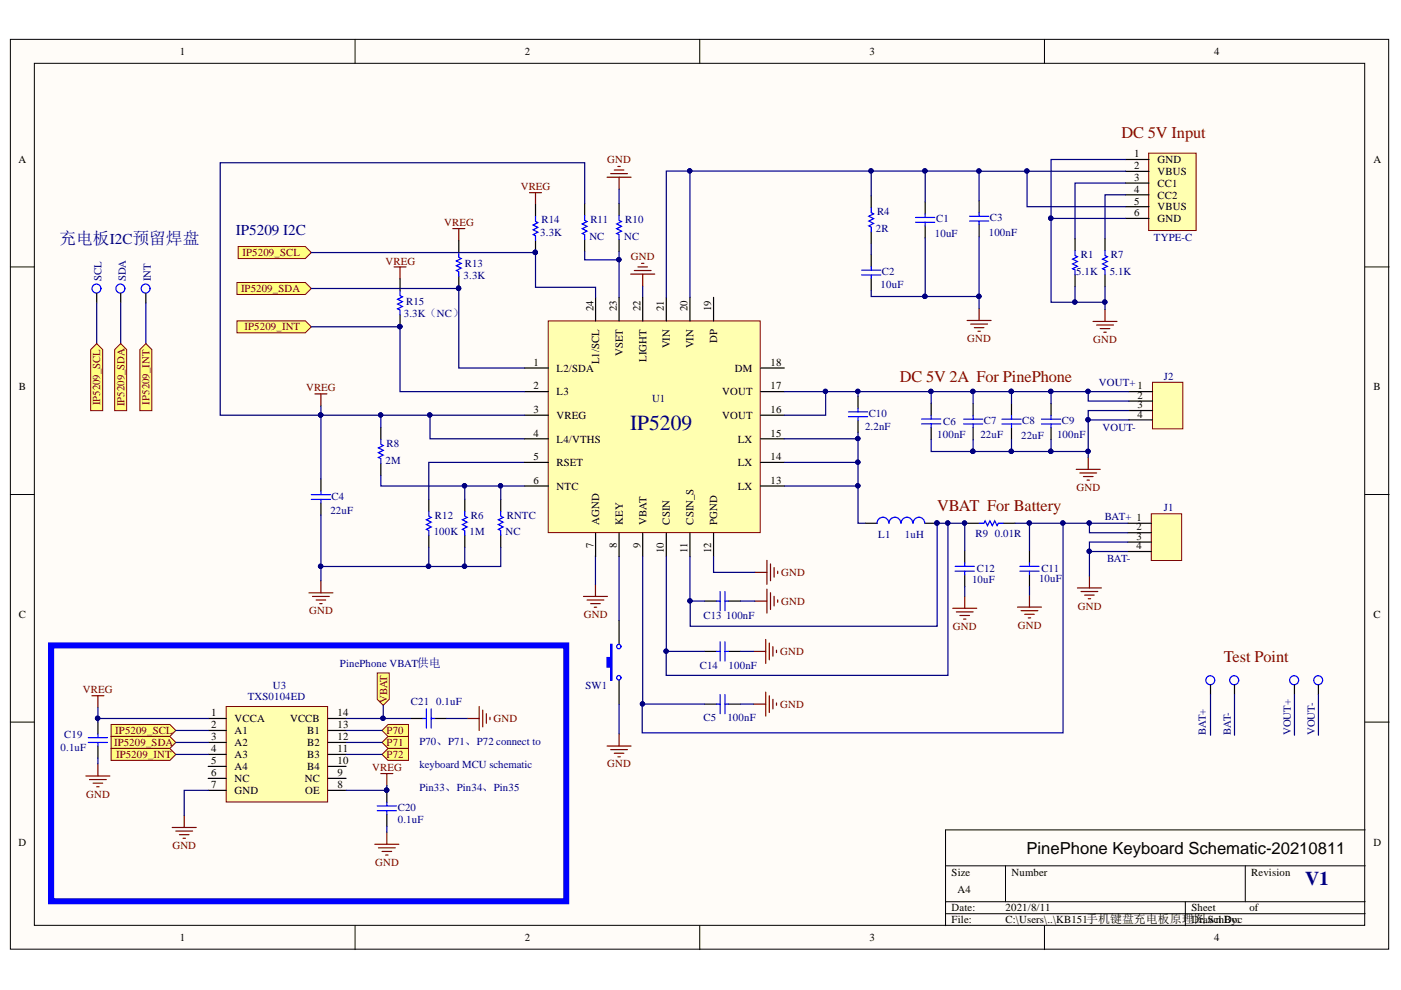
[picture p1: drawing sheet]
<svg xmlns="http://www.w3.org/2000/svg" width="297mm" height="210mm" viewBox="0 0 297 210" stroke-linecap="round" stroke-linejoin="round" font-family="sans-serif">
<g fill="#fffcf8" stroke="#000" stroke-width=".21">
<path d="M2.2 8.3h292.2v192.9h-292.2z"/>
<path d="M7.3 13.4h282v182.8h-282z"/>
</g>
<g fill="none" stroke="#000" stroke-width=".21">
<path d="M75.3 8.3v5.1M148.4 8.3v5.1M221.4 8.3v5.1M2.2 56.6h5.1M289.4 56.6h5.1M2.2 104.8h5.1M289.4 104.8h5.1M2.2 153.1h5.1M289.4 153.1h5.1M289.4 176h-88.9v20.3M75.3 196.3v5M148.4 196.3v5"/>
<path d="M200.5 183.6h88.9M200.5 191.2h88.9M200.5 193.7h88.9M213.2 183.6v7.6M221.4 196.3v5M251.3 191.2v5.1M264 183.6v7.6"/>
</g>
<path d="M184.7 41.5v2.6M184.7 49.2v2.5M184.7 54v2.5M184.7 59.1v2.5M196.2 42.8v2.5M196.2 47.9v2.5M207.6 42.6v2.5M207.6 47.6v2.6" fill="none" stroke="#000" stroke-width=".25"/>
<g fill="none" stroke="#00f" stroke-width=".25">
<path d="M182.7 57.3h4M182.7 58.3h4M184.7 44.1v1l.5 .2-1 .6 1 .5-1 .5 1 .5-1 .5 .5 .2v1.1M184.7 56.5v.8M184.7 58.3v.8M194.1 46.1h4.1M194.1 47.1h4.1M196.2 45.3v.8M196.2 47.1v.8M205.6 45.9h4M205.6 46.9h4M207.6 45.1v.8"/>
<path d="M207.6 46.9v.7"/>
</g>
<path d="M205.1 67.9h5M205.8 68.7h3.6M206.6 69.5h2M207.3 70.2h.5M207.6 65.4v2.5M231.7 68.2h5.1M232.5 68.9h3.6M233.3 69.7h2M234 70.4h.5M234.3 65.6v2.6" fill="none" stroke="#800000" stroke-width=".25"/>
<path d="M244.3 81.1h6.5v9.8h-6.5z" fill="#ffffb0" stroke="#800000" stroke-width=".21"/>
<g fill="none" stroke="#000" stroke-width=".25">
<path d="M181.9 84v2.6M181.9 89.1v2.5M206.3 85.6v2.5M206.3 90.7v2.5M214.5 85.6v2.5M214.5 90.7v2.5M222.8 85.6v2.5M222.8 90.7v2.5M239.4 83h5M239.4 85h5M239.4 87h5M239.4 89h5"/>
<path d="M131.3 131.5v5.1M131.3 144.2v5.1"/>
</g>
<g fill="none" stroke="#00f" stroke-width=".25">
<path d="M179.9 88.3h4.1M179.9 87.3h4.1M181.9 86.6v.7M181.9 88.3v.8M204.3 88.9h4.1M204.3 89.9h4.1M206.3 88.1v.8M206.3 89.9v.8M212.4 88.9h4.1M212.4 89.9h4.1M214.5 88.1v.8M214.5 89.9v.8"/>
<path d="M220.8 88.9h4.1M220.8 89.9h4.1M222.8 88.1v.8M222.8 89.9v.8"/>
</g>
<path d="M228.2 99.5h5.1M230.7 97v2.5M228.9 100.3h3.6M229.7 101h2M230.5 101.8h.5M123.7 126.5h5.1M124.5 127.2h3.5M125.2 128h2.1M126 128.7h.5M126.2 123.9v2.6" fill="none" stroke="#800000" stroke-width=".25"/>
<path d="M129.5 136.6h.2v7.6h-.2v-2.8h-.8v-2h.8z" fill-rule="evenodd" fill="#00f"/>
<g fill="none" stroke="#00f" stroke-width=".25">
<path d="M188.4 110.9a1.23 1.23 0 0 0-1.2-1.2 1.23 1.23 0 0 0-1.2 1.2M191 110.9a1.23 1.23 0 0 0-1.3-1.2 1.23 1.23 0 0 0-1.2 1.2M193.5 110.9a1.22 1.22 0 0 0-1.2-1.2 1.22 1.22 0 0 0-1.2 1.2M194.9 109.7a1.22 1.22 0 0 0-1.3 1.2M204.5 119.3v.8M129.5 136.6h.2v7.6h-.2v-2.8h-.8v-2h.8zM202.5 121.1h4.1M202.5 120.1h4.1M204.5 121.1v.8"/>
<circle cx="131.2" cy="137.1" r=".46"/>
<circle cx="131.2" cy="143.7" r=".46"/>
</g>
<path d="M202 129h5.1M202.8 129.7h3.5M203.5 130.5h2.1M204.3 131.3h.5M204.5 126.4v2.6M128.7 158.2h5.1M129.5 158.9h3.5M130.2 159.7h2.1M131.3 155.6v2.6M131 160.5h.5" fill="none" stroke="#800000" stroke-width=".25"/>
<path d="M183.4 110.9h2.6M204.5 116.8v2.5M204.5 121.9v2.5" fill="none" stroke="#000" stroke-width=".25"/>
<path d="M244.1 108.9h6.4v9.9h-6.4z" fill="#ffffb0" stroke="#800000" stroke-width=".21"/>
<g fill="none" stroke="#000" stroke-width=".25">
<path d="M124 43.2v2.5M124 50.8v2.5M131.3 43.2v2.5M131.3 50.8v2.5M227.9 50.6v2.6M227.9 58.2v2.6M234.3 50.6v2.6M234.3 58.2v2.6M80.7 90.7v2.5M80.7 98.3v2.5M68 101.6v2.5M68 106.7v2.5"/>
<path d="M90.9 105.9v2.5M90.9 113.5v2.5M98.5 105.9v2.5M98.5 113.5v2.5M106.2 105.9v2.5M106.2 113.5v2.5M205.1 110.9h2.5M212.7 110.9h2.5M218.3 116.8v2.5M239.1 110.9h5M239.1 112.9h5M239.1 114.9h5"/>
<path d="M239.1 116.9h5M149.4 138.1h2.5M154.5 138.1h2.5M218.3 121.9v2.5M256.7 145.3v2M261.7 145.3v2M274.4 145.3v2M279.5 145.3v2"/>
</g>
<g fill="none" stroke="#800000" stroke-width=".25">
<path d="M128.7 37.6h5.1M129.5 36.8h3.5M130.2 36.1h2.1M131 35.3h.5M131.3 37.6v2.5M65.5 125.7h5.1M66.3 126.5h3.5M67 127.2h2.1M67.8 128h.5M68 123.2v2.5M215.7 128.7h5.1M216.5 129.5h3.5"/>
<path d="M217.3 130.2h2M218 131h.5M218.3 126.2v2.5M228.4 124.7h5.1M229.2 125.4h3.6M230 126.2h2M230.7 126.9h.5M231 122.1v2.6"/>
</g>
<g fill="none" stroke="#00f" stroke-width=".25">
<path d="M124 45.7v1l.5 .3-1 .5 1 .5-1 .5 1 .5-1 .5 .5 .3v1M131.3 45.7v1l.5 .3-1.1 .5 1.1 .5-1.1 .5 1.1 .5-1.1 .5 .6 .3v1M227.9 53.2v1l.5 .2-1 .5 1 .6-1 .5 1 .5-1 .5 .5 .2v1M234.3 53.2v1l.5 .2-1 .5 1 .6-1 .5 1 .5-1 .5 .5 .2v1M80.7 93.2v1l.6 .3-1.1 .5 1.1 .5-1.1 .5 1.1 .5-1.1 .5 .5 .3v1M66 104.9h4.1M66 105.9h4.1M68 104.1v.8M68 105.9v.8M90.9 108.4v1l.5 .3-1 .5 1 .5-1 .5 1 .5-1 .5 .5 .3v1M98.5 108.4v1l.5 .3-1 .5 1 .5-1 .5 1 .5-1 .5 .5 .3v1M106.2 108.4v1l.5 .3-1 .5 1 .5-1 .5 1 .5-1 .5 .5 .3v1"/>
<path d="M207.6 110.9h1l.3-.5 .5 1.1 .5-1.1 .5 1.1 .5-1.1 .5 1.1 .3-.6h1M218.3 119.3v.8M151.9 138.1h.8M152.7 136.1v4M153.7 136.1v4M153.7 138.1h.8M216.2 120.1h4.1M216.2 121.1h4.1M218.3 121.1v.8"/>
<circle cx="256.6" cy="144.2" r=".95"/>
<circle cx="261.7" cy="144.2" r=".95"/>
<circle cx="274.4" cy="144.2" r=".95"/>
<circle cx="279.5" cy="144.2" r=".95"/>
</g>
<path d="M243.5 32.5h10.1v16.4h-10.1z" fill="#ffffb0" stroke="#800000" stroke-width=".21"/>
<path d="M238.6 33.8h5M238.6 36.3h5M238.6 38.8h5M238.6 41.3h5M238.6 43.8h5M238.6 46.3h5" fill="none" stroke="#000" stroke-width=".25"/>
<path d="M133.7 58.1h5.1M134.5 57.4h3.5M135.2 56.6h2.1M136 55.8h.5M136.3 58.1v2.6" fill="none" stroke="#800000" stroke-width=".25"/>
<g fill="none" stroke="#000080" stroke-width=".25">
<path d="M196.2 36.3v6.5M207.6 36.3v6.3M217.8 36.3v7.5h20.8M238.6 33.8h-15.8v12.5M238.6 38.8h-10.7v11.8M238.6 36.3h-53.9v5.2M124 53.3v1.8h7.3M131.3 53.3v9.7M131.3 40.1v3.1M184.7 51.7v2.3M196.2 50.4v12.5M207.6 50.2v15.2"/>
<path d="M238.6 41.3h-4.3v9.3M238.6 46.3h-15.8v17.8h5.1M136.3 60.7v2.3M184.7 61.6v1.3h22.9M227.9 60.8v3.3h6.4v-3.3M234.3 64.1v1.5M80.7 88v2.7M91.2 88v5h20.1M111.3 98h-20.4v7.9M206.3 93.2v2.5h8.2v-2.5M214.5 83h16.2v2h8.7M214.5 83h-8.2v2.6"/>
<path d="M214.5 83v2.6M222.8 93.2v2.5h-8.3M222.8 83v2.6M230.7 83h8.7M68 109.2v14M80.7 100.8v2.2h30.6M90.9 116v4.1M98.5 116v4.1h7.7v-4.1M98.5 103v2.9M106.2 103v2.9M126.2 117.8v6.1M131.3 118v13.5"/>
<path d="M68 120.1h30.5M131.3 149.3v6.3M256.7 147.3v8.6M261.7 147.3v8.6M274.4 147.3v8.6M279.5 147.3v8.6"/>
</g>
<g fill="#000080" stroke="#000080" stroke-width=".21">
<circle cx="196.1" cy="36.2" r=".46"/>
<circle cx="196.1" cy="62.8" r=".47"/>
<circle cx="207.5" cy="62.8" r=".46"/>
<circle cx="214.4" cy="83" r=".46"/>
<circle cx="222.8" cy="83" r=".46"/>
<circle cx="214.4" cy="95.7" r=".46"/>
<circle cx="222.8" cy="95.7" r=".47"/>
<circle cx="131.2" cy="55" r=".46"/>
<circle cx="68" cy="120.1" r=".46"/>
<circle cx="90.9" cy="120.1" r=".46"/>
<circle cx="98.5" cy="120.1" r=".46"/>
<circle cx="207.5" cy="36.3" r=".46"/>
<circle cx="80.7" cy="88" r=".46"/>
<circle cx="106.1" cy="103" r=".46"/>
<circle cx="98.5" cy="103" r=".46"/>
<circle cx="91.1" cy="88" r=".46"/>
<circle cx="230.7" cy="83" r=".46"/>
<circle cx="222.8" cy="46.3" r=".47"/>
<circle cx="217.7" cy="36.3" r=".46"/>
<circle cx="234.2" cy="64" r=".46"/>
<circle cx="227.9" cy="64" r=".46"/>
<circle cx="206.3" cy="83" r=".46"/>
<circle cx="184.7" cy="36.2" r=".46"/>
<circle cx="206.3" cy="95.7" r=".47"/>
</g>
<path d="M116.2 68h45v44.9h-45z" fill="#ffffb0" stroke="#800000" stroke-width=".21"/>
<g fill="none" stroke="#000" stroke-width=".25">
<path d="M111.3 78h5M126.3 63v5M131.3 63v5M136.3 63v5M141.3 63v5M146.3 63v5M151.3 63v5M161.3 78h5M111.3 83h5M111.3 88h5M111.3 93h5M111.3 98h5"/>
<path d="M161.3 83h5M161.3 88h5M161.3 93h5M161.3 98h5M197.4 85.5v2.6M197.4 90.6v2.6M111.3 103h5M126.3 113v5M131.3 113v5M136.3 113v5M141.3 113v5M146.3 113v5"/>
<path d="M151.3 113v5M161.3 103h5M149.4 127.4h2.5M154.5 127.4h2.5M149.4 149.3h2.5M154.5 149.3h2.5"/>
</g>
<g fill="none" stroke="#000080" stroke-width=".25">
<path d="M146.3 36.3h-5v26.7M184.7 36.3h-38.4v26.7M111.3 88h-43.3v13.6M166.3 83h40M175.1 83v5h-8.8M181.9 91.6v1.4h-15.6M181.9 98v5h-15.6M181.9 93v5h-15.6M181.9 83v1M197.4 93.2v2.5h8.9M197.4 83v2.5M230.7 95.7v1.3"/>
<path d="M239.4 89h-8.7v6.7h-7.9M239.4 87h-8.7v2M136.3 118v31.3h13.1M141.3 118v20.1h8.1M146.3 118v9.4h3.1M151.3 118v3.4h8.8M181.9 103v7.9h1.5M201 110.9v32.3h-59.8l.1-5.1M204.5 110.9h-5.8v21.9h-52.4v-5.4M205.1 110.9h-.6v5.9M215.2 110.9h23.9M218.3 110.9v5.9"/>
<path d="M225.4 110.9v44.5h-89.2l.1-6.1M231 110.9v2h8.1M239.1 114.9h-8.1v2M239.1 116.9h-8.1v5.2M157 127.4h3.1M157 138.1h2.8M204.5 124.4v2M218.3 124.4v1.8M157 149.3h2.8"/>
</g>
<g fill="#000080" stroke="#000080" stroke-width=".21">
<circle cx="146.2" cy="36.2" r=".46"/>
<circle cx="184.7" cy="36.2" r=".46"/>
<circle cx="175" cy="83" r=".46"/>
<circle cx="222.8" cy="95.7" r=".47"/>
<circle cx="230.7" cy="95.7" r=".46"/>
<circle cx="230.7" cy="89" r=".46"/>
<circle cx="181.9" cy="83" r=".46"/>
<circle cx="197.4" cy="83" r=".46"/>
<circle cx="206.3" cy="83" r=".46"/>
<circle cx="181.9" cy="93" r=".46"/>
<circle cx="181.9" cy="103" r=".46"/>
<circle cx="181.9" cy="98" r=".46"/>
<circle cx="230.9" cy="116.9" r=".46"/>
<circle cx="230.9" cy="110.9" r=".46"/>
<circle cx="146.3" cy="127.4" r=".46"/>
<circle cx="141.2" cy="138.1" r=".46"/>
<circle cx="136.2" cy="149.2" r=".46"/>
<circle cx="200.9" cy="110.9" r=".46"/>
<circle cx="225.3" cy="110.9" r=".46"/>
<circle cx="204.5" cy="110.9" r=".46"/>
<circle cx="218.2" cy="110.9" r=".46"/>
<circle cx="206.3" cy="95.7" r=".47"/>
<circle cx="91.1" cy="88" r=".46"/>
<circle cx="80.7" cy="88" r=".46"/>
<circle cx="68" cy="88" r=".46"/>
</g>
<path d="M195.4 89.9h4.1M195.4 88.8h4.1M197.4 88.1v.7M197.4 89.9v.7M151.9 127.4h.8M152.7 125.4v4.1M153.7 125.4v4.1M153.7 127.4h.8M151.9 149.3h.8M152.7 147.3v4M153.7 147.3v4M153.7 149.3h.8" fill="none" stroke="#00f" stroke-width=".25"/>
<g fill="none" stroke="#800000" stroke-width=".25">
<path d="M96 48.5h2.5M97.3 48.5v2.5M112.3 40.9h2.5M113.5 40.9v2.5M66.8 83.5h2.5M68 83.5v2.6M162.6 118.8v5.1M163.4 119.6v3.5M159.8 138.1h2.5M160.1 121.4h2.5M160.1 127.4h2.5M162.3 135.6v5.1"/>
<path d="M162.6 124.9v5.1M163.1 136.3v3.6M163.4 125.7v3.5M163.9 137.1v2M164.1 120.3v2.1M164.1 126.4v2.1M164.6 137.9v.5M164.9 121.1v.5M164.9 127.2v.5M159.8 149.3h2.5M162.3 146.7v5.1M163.1 147.5v3.6"/>
<path d="M163.9 148.3v2M164.6 149v.5"/>
</g>
<path d="M10.8 136.8h109.2v54.3h-109.2z" fill="none" stroke="#00f" stroke-width="1.3"/>
<g fill="#ffff80" stroke="#800000" stroke-width=".21">
<path d="M50.5 52.3h14.2l1.3 1.2-1.3 1.3h-14.2z" fill-rule="evenodd"/>
<path d="M50.2 59.9h14.5l1.3 1.3-1.3 1.2h-14.5z" fill-rule="evenodd"/>
<path d="M50.2 68h14.5l1.3 1.3-1.3 1.3h-14.5z" fill-rule="evenodd"/>
</g>
<path d="M97.3 51v2.5M97.3 58.6v2.6M113.5 43.4v2.5M113.5 51v2.5M20.5 62.2v2M25.6 62.2v2M30.9 62.2v2" fill="none" stroke="#000" stroke-width=".25"/>
<g fill="#000080" stroke="#000080" stroke-width=".21">
<circle cx="97.2" cy="61.1" r=".46"/>
<circle cx="113.5" cy="53.5" r=".46"/>
</g>
<g fill="none" stroke="#00f" stroke-width=".25">
<path d="M97.3 53.5v1.1l.5 .2-1 .5 1 .5-1 .5 1 .6-1 .5 .5 .2v1M113.5 45.9v1l.5 .3-1 .5 1 .5-1 .5 1 .5-1 .5 .5 .3v1"/>
<circle cx="20.4" cy="61.2" r=".95"/>
<circle cx="25.5" cy="61.2" r=".95"/>
<circle cx="30.9" cy="61.2" r=".95"/>
</g>
<path d="M20.5 64.2v8.6M25.6 64.2v8.6M30.9 64.2v8.6" fill="none" stroke="#000080" stroke-width=".25"/>
<g fill="#ffff80" stroke="#800000" stroke-width=".21">
<path d="M19.2 74.1l1.3-1.3 1.3 1.3v13h-2.6z" fill-rule="evenodd"/>
<path d="M24.3 74.1l1.3-1.3 1.3 1.3v13h-2.6z" fill-rule="evenodd"/>
<path d="M29.7 74.1l1.2-1.3 1.3 1.3v13h-2.5z" fill-rule="evenodd"/>
</g>
<path d="M48 149.8h21.5v20.2h-21.5z" fill="#ffffb0" stroke="#800000" stroke-width=".21"/>
<g fill="none" stroke="#000" stroke-width=".25">
<path d="M44.1 152.3h3.9M44.1 154.9h3.9M44.1 157.4h3.9M44.1 160h3.9M69.6 152.3h3.8M69.6 154.9h3.8M69.6 157.4h3.8M69.6 160h3.8M44.1 162.5h3.9M44.1 165h3.9M44.1 167.6h3.9M69.6 162.5h3.8"/>
<path d="M69.6 165h3.8M69.6 167.6h3.8"/>
</g>
<path d="M36.5 175.4h5.1M37.3 176.2h3.5M38 177h2.1M38.8 177.7h.5M39.1 172.9v2.5" fill="none" stroke="#800000" stroke-width=".25"/>
<path d="M80 142.7h2.5v5.6l-1.2 1.2-1.3-1.2z" fill-rule="evenodd" fill="#ffff80" stroke="#800000" stroke-width=".21"/>
<path d="M19.5 147.5h2.5M20.8 147.5v2.6" fill="none" stroke="#800000" stroke-width=".25"/>
<g fill="#ffff80" stroke="#800000" stroke-width=".21">
<path d="M23.6 153.6h12.4l1.3 1.3-1.3 1.2h-12.4z" fill-rule="evenodd"/>
<path d="M23.6 156.1h12.4l1.3 1.3-1.3 1.3h-12.4z" fill-rule="evenodd"/>
<path d="M23.6 158.7h12.4l1.3 1.3-1.3 1.2h-12.4z" fill-rule="evenodd"/>
</g>
<path d="M37.3 154.9h6.8M37.3 157.4h6.8M37.3 160h6.8" fill="none" stroke="#000080" stroke-width=".25"/>
<g fill="#ffff80" stroke="#800000" stroke-width=".21">
<path d="M81 157.4l1.3-1.3h4.3v2.6h-4.3z" fill-rule="evenodd"/>
<path d="M81 160l1.3-1.3h4.3v2.5h-4.3z" fill-rule="evenodd"/>
<path d="M81 154.9l1.3-1.3h4.3v2.5h-4.3z" fill-rule="evenodd"/>
</g>
<g fill="none" stroke="#000080" stroke-width=".25">
<path d="M66 53.5h47.5v7.4h12.8v2.1M124 43.2v-8.7h-77.3v53.5h21.3v-1.9M66 61.2h31.3v16.8h14M66 69.3h18.8v13.7h26.5M20.8 150.1v2.2M44.1 152.3h-23.3v.8M73.4 152.3h13.7M73.4 154.9h7.6M73.4 157.4h7.6M73.4 160h7.6M81.3 149.5v2.8M94.7 152.3h4.3"/>
<path d="M20.8 160.7v1.3M44.1 167.6h-5v5.3M82 166.6v1h-8.6M82 175.2v1.3"/>
</g>
<g fill="none" stroke="#800000" stroke-width=".25">
<path d="M83.5 56.6h2.6M84.8 56.6v2.5M99 152.3h2.6M101.6 149.8v5.1M102.4 150.6v3.5M103.1 151.3v2.1M103.9 152.1v.5M18.2 164.5h5.1M19 165.3h3.5M19.7 166h2.1M20.5 166.8h.5M20.8 162v2.5"/>
<path d="M79.5 179h5.1M80.2 179.8h3.6M80.7 164h2.6M82 164v2.6M82 176.5v2.5M81 180.5h2M81.8 181.3h.5"/>
</g>
<path d="M84.8 59.1v2.6M84.8 66.8v2.5M20.8 153.1v2.5M20.8 158.2v2.5M87.1 152.3h2.5M92.2 152.3h2.5M82 167.6v2.5M82 172.7v2.5" fill="none" stroke="#000" stroke-width=".25"/>
<g fill="none" stroke="#00f" stroke-width=".25">
<path d="M84.8 61.7v1l.5 .2-1 .6 1 .5-1 .5 1 .5-1 .5 .5 .2v1.1M18.7 157.4h4.1M18.7 156.4h4.1M20.8 155.6v.8M20.8 157.4v.8M89.6 152.3h.8M90.4 150.3v4.1M91.4 150.3v4.1M91.4 152.3h.8M80 171.9h4.1M80 170.9h4.1M82 170.1v.8"/>
<path d="M82 171.9v.8"/>
</g>
<g fill="#000080" stroke="#000080" stroke-width=".21">
<circle cx="82" cy="167.5" r=".46"/>
<circle cx="81.2" cy="152.3" r=".46"/>
<circle cx="84.8" cy="69.2" r=".46"/>
<circle cx="68" cy="88" r=".46"/>
<circle cx="113.5" cy="53.5" r=".46"/>
<circle cx="97.2" cy="61.1" r=".46"/>
<circle cx="20.7" cy="152.3" r=".46"/>
</g>
<text font-size="4.6" fill="#000080" x="133.6" y="91.1">IP5209</text>
<text font-size="4.1" fill="#000080" x="276.7" y="187.7">V1</text>
<text font-size="3.6" fill="#000080" x="12.6" y="51.8">充电板I2C预留焊盘</text>
<g font-size="3.5" fill="#980000">
<text x="237.8" y="29.2">DC 5V Input</text>
<text x="190.8" y="81">DC 5V 2A For PinePhone</text>
<text x="198.7" y="108.4">VBAT For Battery</text>
<text x="259.5" y="140.4">Test Point</text>
</g>
<text font-size="3.5" x="217.6" y="181.1">PinePhone Keyboard Schematic-20210811</text>
<text font-size="3.2" fill="#000080" x="50" y="49.8">IP5209 I2C</text>
<g font-size="2.3">
<text x="38.2" y="11.7">1</text>
<text x="111.2" y="11.7">2</text>
<text x="184.3" y="11.7">3</text>
<text x="257.4" y="11.7">4</text>
<text x="3.9" y="34.5">A</text>
<text x="240.4" y="33.3">1</text>
<text x="240.4" y="35.8">2</text>
<text x="245.4" y="34.6">GND</text>
<text x="291.2" y="34.5">A</text>
<text x="240.4" y="38.3">3</text>
<text x="240.4" y="40.8">4</text>
<text x="245.4" y="37.1">VBUS</text>
<text x="245.4" y="39.6">CC1</text>
<text x="240.4" y="43.4">5</text>
<text x="240.4" y="45.8">6</text>
<text x="245.4" y="42.1">CC2</text>
<text x="245.4" y="44.6">VBUS</text>
<text x="245.4" y="47.1">GND</text>
<text x="125.8" y="66" transform="rotate(-90 125.8 66)">24</text>
<text x="130.8" y="66" transform="rotate(-90 130.8 66)">23</text>
<text x="135.8" y="66" transform="rotate(-90 135.8 66)">22</text>
<text x="140.8" y="66" transform="rotate(-90 140.8 66)">21</text>
<text x="145.8" y="66" transform="rotate(-90 145.8 66)">20</text>
<text x="150.8" y="66" transform="rotate(-90 150.8 66)">19</text>
<text x="113.1" y="77.5">1</text>
<text x="127.1" y="77.2" transform="rotate(-90 127.1 77.2)">L1/SCL</text>
<text x="132.1" y="75.6" transform="rotate(-90 132.1 75.6)">VSET</text>
<text x="137.1" y="76.7" transform="rotate(-90 137.1 76.7)">LIGHT</text>
<text x="142" y="73.9" transform="rotate(-90 142 73.9)">VIN</text>
<text x="147" y="73.9" transform="rotate(-90 147 73.9)">VIN</text>
<text x="152" y="72.8" transform="rotate(-90 152 72.8)">DP</text>
<text x="163.4" y="77.5">18</text>
<text x="4" y="82.8">B</text>
<text x="113.1" y="82.6">2</text>
<text x="118" y="78.8">L2/SDA</text>
<text x="118" y="83.9">L3</text>
<text x="153.1" y="83.9">VOUT</text>
<text x="155.8" y="78.8">DM</text>
<text x="163.4" y="82.6">17</text>
<text x="241.2" y="82.6">1</text>
<text x="291.2" y="82.8">B</text>
<text x="113.1" y="87.6">3</text>
<text x="118" y="88.8">VREG</text>
<text x="153.1" y="88.8">VOUT</text>
<text x="163.4" y="87.6">16</text>
<text x="241.2" y="84.5">2</text>
<text x="241.2" y="86.6">3</text>
<text x="241.2" y="88.6">4</text>
<text x="113.1" y="92.6">4</text>
<text x="118" y="93.8">L4/VTHS</text>
<text x="156.4" y="93.8">LX</text>
<text x="163.4" y="92.6">15</text>
<text x="113.1" y="97.5">5</text>
<text x="118" y="98.8">RSET</text>
<text x="156.4" y="98.8">LX</text>
<text x="163.4" y="97.5">14</text>
<text x="113.1" y="102.5">6</text>
<text x="118" y="103.8">NTC</text>
<text x="156.4" y="103.8">LX</text>
<text x="163.4" y="102.5">13</text>
<text x="127.1" y="111.2" transform="rotate(-90 127.1 111.2)">AGND</text>
<text x="132.1" y="111.2" transform="rotate(-90 132.1 111.2)">KEY</text>
<text x="137.1" y="111.2" transform="rotate(-90 137.1 111.2)">VBAT</text>
<text x="142" y="111.2" transform="rotate(-90 142 111.2)">CSIN</text>
<text x="147" y="111.2" transform="rotate(-90 147 111.2)">CSIN_S</text>
<text x="152" y="111.2" transform="rotate(-90 152 111.2)">PGND</text>
<text x="240.9" y="112.4">2</text>
<text x="125.8" y="116.2" transform="rotate(-90 125.8 116.2)">7</text>
<text x="130.8" y="116.2" transform="rotate(-90 130.8 116.2)">8</text>
<text x="135.8" y="116.2" transform="rotate(-90 135.8 116.2)">9</text>
<text x="140.8" y="117.3" transform="rotate(-90 140.8 117.3)">10</text>
<text x="145.8" y="117.2" transform="rotate(-90 145.8 117.2)">11</text>
<text x="150.8" y="117.3" transform="rotate(-90 150.8 117.3)">12</text>
<text x="240.9" y="114.5">3</text>
<text x="240.9" y="116.5">4</text>
<text x="4" y="131">C</text>
<text x="291.2" y="131">C</text>
<text x="44.8" y="151.8">1</text>
<text x="44.8" y="154.3">2</text>
<text x="49.7" y="153.1">VCCA</text>
<text x="49.7" y="155.6">A1</text>
<text x="61.5" y="153.1">VCCB</text>
<text x="65.1" y="155.6">B1</text>
<text x="71.6" y="151.8">14</text>
<text x="71.6" y="154.3">13</text>
<text x="44.8" y="156.9">3</text>
<text x="44.8" y="159.4">4</text>
<text x="44.8" y="162">5</text>
<text x="49.7" y="158.2">A2</text>
<text x="49.7" y="160.7">A3</text>
<text x="65.1" y="160.7">B3</text>
<text x="65.1" y="158.2">B2</text>
<text x="71.6" y="162">10</text>
<text x="71.6" y="159.4">11</text>
<text x="71.6" y="156.9">12</text>
<text x="44.8" y="164.6">6</text>
<text x="44.8" y="167.1">7</text>
<text x="49.7" y="163.3">A4</text>
<text x="49.7" y="165.8">NC</text>
<text x="64.6" y="165.8">NC</text>
<text x="65.1" y="163.3">B4</text>
<text x="71.6" y="164.6">9</text>
<text x="71.6" y="167.1">8</text>
<text x="49.7" y="168.4">GND</text>
<text x="64.7" y="168.4">OE</text>
<text x="3.9" y="179.3">D</text>
<text x="291.2" y="179.3">D</text>
<text x="201.8" y="185.6">Size</text>
<text x="214.5" y="185.6">Number</text>
<text x="265.3" y="185.6">Revision</text>
<text x="203" y="189.4">A4</text>
<text x="201.8" y="195.8">File:</text>
<text x="201.8" y="193.2">Date:</text>
<text x="213.2" y="195.8">C:\Users\..\KB151手机键盘充电板原理图.SchBy:</text>
<text x="213.2" y="193.2">2021/8/11</text>
<text x="252.6" y="193.2">Sheet</text>
<text x="252.6" y="195.8">Drawn Doc</text>
<text x="264.9" y="193.2">of</text>
<text x="38.2" y="199.6">1</text>
<text x="111.2" y="199.6">2</text>
<text x="184.3" y="199.6">3</text>
<text x="257.4" y="199.6">4</text>
</g>
<g font-size="2.3" fill="#800000">
<text x="128.8" y="34.6">GND</text>
<text x="110.4" y="40.3">VREG</text>
<text x="94.2" y="48">VREG</text>
<text x="51.4" y="54.3">IP5209_SCL</text>
<text x="81.7" y="56.1">VREG</text>
<text x="133.8" y="55.1">GND</text>
<text x="51.1" y="62">IP5209_SDA</text>
<text x="51.9" y="70.1">IP5209_INT</text>
<text x="205.1" y="72.5">GND</text>
<text x="231.8" y="72.8">GND</text>
<text x="64.9" y="83">VREG</text>
<text x="21.2" y="86" transform="rotate(-90 21.2 86)">IP5209_SCL</text>
<text x="26.4" y="86.1" transform="rotate(-90 26.4 86.1)">IP5209_SDA</text>
<text x="31.7" y="85.8" transform="rotate(-90 31.7 85.8)">IP5209_INT</text>
<text x="228.3" y="104.1">GND</text>
<text x="165.6" y="122.1">GND</text>
<text x="65.6" y="130.3">GND</text>
<text x="123.8" y="131">GND</text>
<text x="165.6" y="128.2">GND</text>
<text x="228.5" y="129.2">GND</text>
<text x="202" y="133.6">GND</text>
<text x="215.8" y="133.3">GND</text>
<text x="165.4" y="138.9">GND</text>
<text x="17.6" y="147">VREG</text>
<text x="82.1" y="149.1" transform="rotate(-90 82.1 149.1)">VBAT</text>
<text x="24.4" y="155.6">IP5209_SCL</text>
<text x="82" y="155.6">P70</text>
<text x="104.7" y="153.1">GND</text>
<text x="165.4" y="150">GND</text>
<text x="24.2" y="158.2">IP5209_SDA</text>
<text x="24.6" y="160.7">IP5209_INT</text>
<text x="82" y="158.2">P71</text>
<text x="82" y="160.7">P72</text>
<text x="78.9" y="163.6">VREG</text>
<text x="128.8" y="162.7">GND</text>
<text x="18.3" y="169.1">GND</text>
<text x="36.5" y="180">GND</text>
<text x="79.5" y="183.6">GND</text>
</g>
<g font-size="2.3" fill="#000080">
<text x="114.8" y="47.2">R14</text>
<text x="125.2" y="47.2">R11</text>
<text x="132.6" y="47.2">R10</text>
<text x="186" y="45.6">R4</text>
<text x="198.5" y="47.2">C1</text>
<text x="209.9" y="46.9">C3</text>
<text x="114.5" y="50">3.3K</text>
<text x="125" y="50.8">NC</text>
<text x="132.3" y="50.8">NC</text>
<text x="185.7" y="49.2">2R</text>
<text x="198.2" y="50.2">10uF</text>
<text x="209.6" y="50">100nF</text>
<text x="244.7" y="51.1">TYPE-C</text>
<text x="21.5" y="59.7" transform="rotate(-90 21.5 59.7)">SCL</text>
<text x="26.6" y="59.7" transform="rotate(-90 26.6 59.7)">SDA</text>
<text x="32" y="59.7" transform="rotate(-90 32 59.7)">INT</text>
<text x="98.3" y="59.2">3.3K</text>
<text x="98.6" y="56.6">R13</text>
<text x="187" y="58.3">C2</text>
<text x="228.2" y="58.2">5.1K</text>
<text x="229.2" y="54.7">R1</text>
<text x="235.3" y="58.2">5.1K</text>
<text x="235.5" y="54.7">R7</text>
<text x="86.1" y="64.7">R15</text>
<text x="186.7" y="61.1">10uF</text>
<text x="85.6" y="67.3">3.3K（NC）</text>
<text x="233" y="81.7">VOUT+</text>
<text x="246.8" y="80.5">J2</text>
<text x="138.2" y="85.3">U1</text>
<text x="184.2" y="88.3">C10</text>
<text x="208.6" y="89.9">C7</text>
<text x="216.7" y="89.9">C8</text>
<text x="225.1" y="89.9">C9</text>
<text x="82" y="94.8">R8</text>
<text x="183.4" y="91.1">2.2nF</text>
<text x="198.7" y="92.9">100nF</text>
<text x="200" y="90.1">C6</text>
<text x="207.9" y="92.9">22uF</text>
<text x="216.5" y="93">22uF</text>
<text x="224.1" y="92.9">100nF</text>
<text x="233.8" y="91.4">VOUT-</text>
<text x="81.7" y="98.3">2M</text>
<text x="70.3" y="105.9">C4</text>
<text x="70" y="109">22uF</text>
<text x="92" y="113.5">100K</text>
<text x="92.2" y="110">R12</text>
<text x="99.6" y="113.5">1M</text>
<text x="99.8" y="110">R6</text>
<text x="107.2" y="113.5">NC</text>
<text x="107.4" y="110">RNTC</text>
<text x="206.8" y="113.8">R9</text>
<text x="210.9" y="113.8">0.01R</text>
<text x="234.3" y="110.2">BAT+ 1</text>
<text x="246.8" y="108.4">J1</text>
<text x="186.2" y="114">L1</text>
<text x="191.9" y="114">1uH</text>
<text x="234.8" y="119.1">BAT-</text>
<text x="206.1" y="123.7">10uF</text>
<text x="207.1" y="121.4">C12</text>
<text x="220.3" y="123.4">10uF</text>
<text x="220.8" y="121.4">C11</text>
<text x="149.2" y="131.3">C13</text>
<text x="154" y="131.3">100nF</text>
<text x="72.1" y="141.4">PinePhone VBAT供电</text>
<text x="148.4" y="141.9">C14</text>
<text x="154.5" y="141.9">100nF</text>
<text x="52.5" y="148.5">TXS0104ED</text>
<text x="57.9" y="146">U3</text>
<text x="87.1" y="149.5">C21</text>
<text x="92.5" y="149.5">0.1uF</text>
<text x="124.1" y="146">SW1</text>
<text x="149.2" y="152.8">C5</text>
<text x="154.2" y="152.8">100nF</text>
<text x="255.7" y="155.9" transform="rotate(-90 255.7 155.9)">BAT+</text>
<text x="261" y="155.9" transform="rotate(-90 261 155.9)">BAT-</text>
<text x="273.7" y="155.9" transform="rotate(-90 273.7 155.9)">VOUT+</text>
<text x="278.8" y="155.9" transform="rotate(-90 278.8 155.9)">VOUT-</text>
<text x="12.9" y="159.2">0.1uF</text>
<text x="13.6" y="156.4">C19</text>
<text x="88.9" y="157.9">P70、P71、P72 connect to</text>
<text x="88.9" y="167.6">Pin33、Pin34、Pin35</text>
<text x="88.9" y="162.8">keyboard MCU schematic</text>
<text x="84.3" y="171.9">C20</text>
<text x="84.3" y="174.5">0.1uF</text>
</g>
<text font-size="1.8" fill="#000080" x="195.4" y="111.3">PIL102</text>
</svg>
